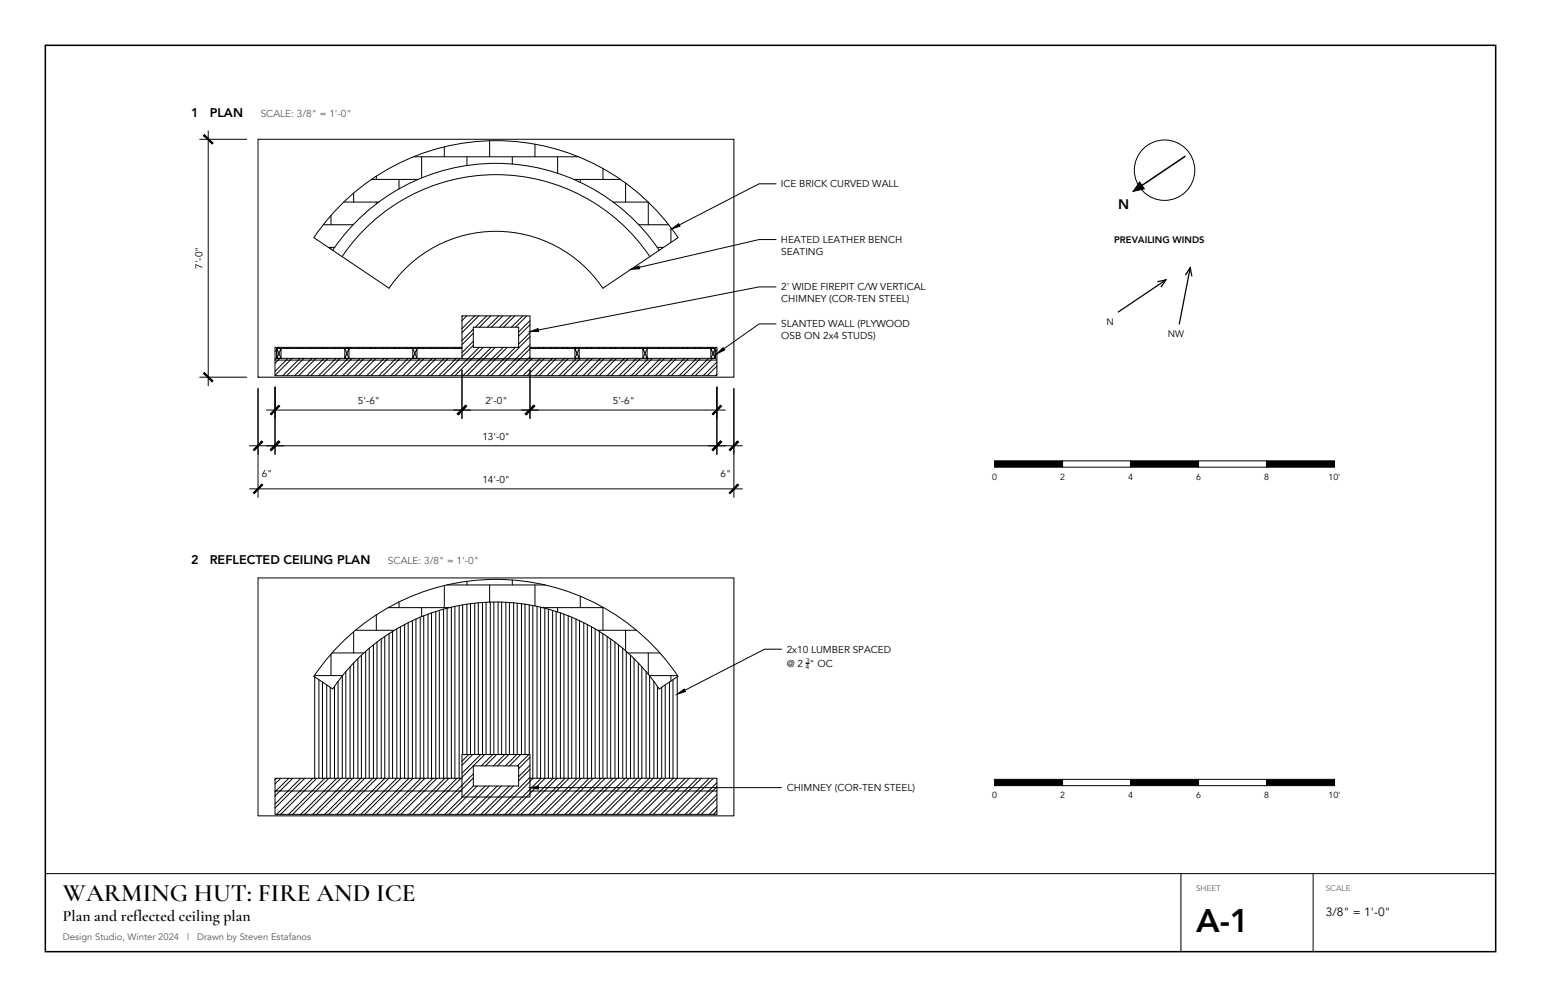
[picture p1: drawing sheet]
<svg xmlns="http://www.w3.org/2000/svg" width="432mm" height="279mm" viewBox="0 0 432 279" stroke-linecap="round" stroke-linejoin="round" font-family="sans-serif">
<path d="M12.7 12.7h406.4v254h-406.4z" fill="none" stroke="#000" stroke-width=".42"/>
<path d="M12.7 244.8h406.4M330.9 244.8v21.9M367.9 244.8v21.9" fill="none" stroke="#000" stroke-width=".28"/>
<!-- layer: Hatch -->
<g fill="none" stroke="#000" stroke-width=".28">
<path d="M137.2 39.5v4.4M96.3 56.6h9.8M99.1 54.1v2.5M104.1 50.3h13.1M105.4 49.4v.9M105.4 56.6v.5M111.8 50.3v2.6M115.9 43.9h46.2M118.1 43.9v6M124.5 41.2v2.7M130.8 43.9v2.5M143.5 43.9v2.1"/>
<path d="M149.9 40.4v3.5M156.2 43.9v4.7M160.8 50.3h13M162.6 50.3v.8M168.9 47.2v3.1M171.8 56.6h9.8M175.3 51.3v5.3M181.6 56.7v6.3M90.6 63h8.4M92 69.3h1.8M92.7 60.4v2.6M92.7 69.3v.5"/>
<path d="M179 63h8.4M184.2 69.3h1.7M188 63.8v4.1M77.6 98l-.5 .4M78.2 97.3l-.3 .3M80.4 97.3l-.3 .3M81.5 97.3l-.3 .3M83.8 97.3l-.3 .3M84.9 97.3l-.3 .3M87.2 97.3l-.3 .3M88.3 97.3l-.3 .3M90.5 97.3l-.3 .3"/>
<path d="M91.6 97.3l-.3 .3M93.9 97.3l-.3 .3M95 97.3l-.3 .3M97.2 97.3l-.2 .3M98.4 97.3l-.3 .3M100.6 97.3l-.3 .3M101.7 97.3l-.3 .3M104 97.3l-.3 .3M105.1 97.3l-.3 .3M107.4 97.3l-.3 .3M108.5 97.3l-.3 .3M110.7 97.3l-.3 .3"/>
<path d="M111.8 97.3l-.3 .3M114.1 97.3l-.3 .3M115.2 97.3l-.3 .3M117.5 97.3l-.3 .3M118.6 97.3l-.3 .3M120.8 97.3l-.3 .3M121.9 97.3l-.2 .3M124.2 97.3l-.3 .3M125.3 97.3l-.3 .3M127.6 97.3l-.3 .3M128.7 97.3l-.3 .3M129.7 88.5l-.2 .2"/>
<path d="M130.8 88.5l-1.3 1.3M132.6 92.3l-3.1 3.2M132.6 95.7l-3.1 3.1M132.6 93.4l-3.1 3.2M132.6 96.8l-3.1 3.2M133 88.5l-3.5 3.6M134.1 88.5l-4.6 4.7M134.3 97.3l-7.9 8M135.4 97.3l-7.9 8M136.4 88.5l-3.2 3.2M137.5 88.5l-3.2 3.2M137.7 97.3l-8 8"/>
<path d="M138.8 97.3l-8 8M139.8 88.5l-3.2 3.2M140.9 88.5l-3.2 3.2M141 97.3l-7.9 8M142.2 97.3l-8 8M143.1 88.5l-3.1 3.2M144.2 88.5l-3.1 3.2M144.4 97.3l-7.9 8M146.5 88.5l-3.2 3.2M147.6 88.5l-3.2 3.2M148.5 89.9l-3.2 3.2M148.5 93.2l-3.2 3.2"/>
<path d="M148.5 96.6l-8.7 8.7M148.5 100l-5.3 5.3M148.5 91l-3.2 3.2M148.5 94.4l-10.9 10.9M148.5 97.7l-7.6 7.6M148.9 97.3l-.3 .3M151.1 97.3l-.3 .3M152.2 97.3l-.2 .3M154.5 97.3l-.3 .3M155.6 97.3l-.3 .3M157.9 97.3l-.3 .3M159 97.3l-.3 .3"/>
<path d="M161.2 97.3l-.3 .3M162.4 97.3l-.3 .3M164.6 97.3l-.3 .3M165.7 97.3l-.3 .3M168 97.3l-.3 .3M169.1 97.3l-.3 .3M171.3 97.3l-.3 .3M172.5 97.3l-.3 .3M174.7 97.3l-.3 .3M175.8 97.3l-.3 .3M178.1 97.3l-.3 .3M179.2 97.3l-.3 .3"/>
<path d="M181.4 97.3l-.3 .3M182.6 97.3l-.3 .3M184.8 97.3l-.3 .3M185.9 97.3l-.3 .3M188.2 97.3l-.3 .3M189.3 97.3l-.3 .3M191.5 97.3l-.3 .3M192.7 97.3l-.3 .3M194.9 97.3l-.3 .3M196 97.3l-.3 .3M198.3 97.3l-.3 .3M199.4 97.3l-.3 .3"/>
<path d="M200.9 98.1l-.5 .5M200.9 99.2l-.5 .5M77.6 100.2l-.5 .5M78.5 100.4l-1.4 1.4M80.7 100.4l-3.6 3.7M81.8 100.4l-4.7 4.8M84.1 100.4l-4.9 4.9M85.2 100.4l-4.9 4.9M87.4 100.4l-4.8 4.9M88.6 100.4l-4.9 4.9M90.8 100.4l-4.9 4.9M91.9 100.4l-4.8 4.9"/>
<path d="M94.2 100.4l-4.9 4.9M95.3 100.4l-4.9 4.9M97.5 100.4l-4.8 4.9M98.7 100.4l-4.9 4.9M100.9 100.4l-4.8 4.9M102 100.4l-4.8 4.9M104.3 100.4l-4.9 4.9M105.4 100.4l-4.9 4.9M107.7 100.4l-4.9 4.9M108.8 100.4l-4.9 4.9M111 100.4l-4.9 4.9M112.1 100.4l-4.8 4.9"/>
<path d="M114.4 100.4l-4.9 4.9M115.5 100.4l-4.9 4.9M117.7 100.4l-4.8 4.9M118.9 100.4l-4.9 4.9M121.1 100.4l-4.8 4.9M122.2 100.4l-4.8 4.9M124.5 100.4l-4.9 4.9M125.6 100.4l-4.9 4.9M127.9 100.4l-4.9 4.9M129 100.4l-4.9 4.9M149.2 100.4l-4.9 4.9M151.4 100.4l-4.8 4.9"/>
<path d="M152.5 100.4l-4.8 4.9M154.8 100.4l-4.9 4.9M155.9 100.4l-4.8 4.9M158.2 100.4l-4.9 4.9M159.3 100.4l-4.9 4.9M161.5 100.4l-4.8 4.9M162.7 100.4l-4.9 4.9M164.9 100.4l-4.9 4.9M166 100.4l-4.9 4.9M168.3 100.4l-4.9 4.9M169.4 100.4l-4.9 4.9M171.6 100.4l-4.8 4.9"/>
<path d="M172.7 100.4l-4.8 4.9M175 100.4l-4.9 4.9M176.1 100.4l-4.8 4.9M178.4 100.4l-4.9 4.9M179.5 100.4l-4.9 4.9M181.7 100.4l-4.8 4.9M182.9 100.4l-4.9 4.9M185.1 100.4l-4.9 4.9M186.2 100.4l-4.8 4.9M188.5 100.4l-4.9 4.9M189.6 100.4l-4.9 4.9M191.8 100.4l-4.8 4.9"/>
<path d="M193 100.4l-4.9 4.9M195.2 100.4l-4.9 4.9M196.3 100.4l-4.8 4.9M198.6 100.4l-4.9 4.9M199.7 100.4l-4.9 4.9M200.9 101.5l-3.8 3.8M200.9 104.8l-.5 .5M200.9 102.6l-2.7 2.7"/>
</g>
<!-- layer: A-WALL -->
<g fill="none" stroke="#000" stroke-width=".28">
<path d="M72.3 39h133.3v66.7h-133.3zM96 56.9a61.5 61.5 0 0 1 94 9.7l-5.3 3.5a55.1 55.1 0 0 0-91.5 0l-5.2-3.5 3-4.1zM77.6 97.6l1.1 2.8M78.7 97.6l-1.1 2.8h1.1v-2.8h-1.1v2.8M96.6 97.6l1.2 2.8M97.8 97.6l-1.2 2.8h1.2v-2.8h-1.2v2.8M115.7 97.6l1.1 2.8M116.8 97.6l-1.1 2.8h1.1v-2.8h-1.1v2.8M129.5 97.3h-52.4v3.6h123.8v-3.6h-52.4M129.5 97.6h-51.9v2.8h51.9M129.5 97.3v-8.8h19v8.8M129.5 97.3v3.2h19v-3.2"/>
<path d="M132.6 91.7h12.7v5.6h-12.7zM148.5 97.6h51.9v2.8h-51.9M161.1 97.6l1.2 2.8h-1.2v-2.8h1.2v2.8M162.3 97.6l-1.2 2.8M180.1 97.6l1.2 2.8h-1.2v-2.8h1.2v2.8M181.3 97.6l-1.2 2.8M199.2 97.6l1.2 2.8h-1.2v-2.8h1.2v2.8M200.4 97.6l-1.2 2.8M77.1 100.9v4.4h123.8v-4.4"/>
</g>
<!-- layer: A-FURNITURE -->
<path d="M93.2 70.1l15.8 10.7a36.1 36.1 0 0 1 59.9 0l15.8-10.7M95.9 71.9a52 52 0 0 1 86.2 0" fill="none" stroke="#000" stroke-width=".28"/>
<!-- layer: A-DIMS -->
<path d="M56 39h13.1M58.3 36.7v71.4M56 105.7h13.1M72.3 108.9v30.5M74.7 114.9h128.6M77.1 108.5v18.8M129.5 103.7v13.6M148.5 103.7v13.6M200.9 108.5v18.8M205.6 108.9v30.5M69.9 124.9h138.1M69.9 137h138.1" fill="none" stroke="#000" stroke-width=".28"/>
<g fill="#000" stroke="#000" stroke-width=".28">
<path d="M57 38l2.4 2.4 .3-.3zM57 38l.3-.3 2.4 2.4z"/>
<path d="M57.3 104.4l-.3 .2 2.7 2.2zM57 104.6l2.7 2.2-.3 .2z"/>
<path d="M78.1 113.6l-2.1 2.6 2.4-2.4zM78.1 113.6l-2.1 2.6-.2-.2z"/>
<path d="M128.1 116l.3 .2 2.1-2.6zM130.5 113.6l.3 .2-2.4 2.4z"/>
<path d="M130.5 113.6l-2.1 2.6 2.4-2.4zM130.5 113.6l-2.1 2.6-.3-.2z"/>
<path d="M147.2 116l.2 .2 2.2-2.6zM149.6 113.6l.2 .2-2.4 2.4z"/>
<path d="M149.6 113.6l-2.2 2.6 2.4-2.4zM149.6 113.6l-2.2 2.6-.2-.2z"/>
<path d="M199.6 116l.2 .2 2.1-2.6zM201.9 113.6l.3 .2-2.4 2.4z"/>
<path d="M73.4 123.6l-2.2 2.7 2.4-2.4zM73.4 123.6l-2.2 2.7-.2-.3z"/>
<path d="M73.4 135.7l-2.2 2.6 2.4-2.4zM73.4 135.7l-2.2 2.6-.2-.2z"/>
<path d="M78.1 123.6l-2.3 2.4 .2 .3zM78.1 123.6l.3 .3-2.4 2.4z"/>
<path d="M78.1 123.6l-2.1 2.7 2.4-2.4zM78.1 123.6l-2.1 2.7-.2-.3z"/>
<path d="M199.6 126l.2 .3 2.1-2.7zM201.9 123.6l.3 .3-2.4 2.4z"/>
<path d="M201.9 123.6l-2.1 2.7 2.4-2.4zM201.9 123.6l-2.1 2.7-.2-.3z"/>
<path d="M204.3 126l.3 .3 2.1-2.7zM206.7 123.6l.3 .3-2.4 2.4z"/>
<path d="M204.3 138.1l.3 .2 2.1-2.6zM206.7 135.7l.3 .2-2.4 2.4z"/>
</g>
<!-- layer: A-TXT -->
<path d="M176.8 75.5l2.2-1 .2 .8zM188.2 64.1l2-1.4 .3 .7zM148.5 92.9l2.3-.8 .1 .8zM200.9 99.1l1.7-1.7 .5 .7z" fill="#000" stroke="#000" stroke-width=".28"/>
<path d="M217.5 51.5h-4.8l-22.3 11.5M217.5 67.1h-4.8l-33.6 7.8M217.5 90.8h-4.8l-9.9 7M217.5 80.4h-4.8l-61.9 12.1" fill="none" stroke="#000" stroke-width=".28"/>
<!-- layer: 0 -->
<g fill="#000" stroke="#000" stroke-width=".28">
<path d="M236.1 137.6h2.4l-2.4 .6zM236.1 138.2h2.4v-.6z"/>
<path d="M238.5 137h2.4l-2.4 .6zM238.5 137.6h2.4v-.6z"/>
<path d="M240.9 137.6h4.7l-4.7 .6zM240.9 138.2h4.7v-.6z"/>
<path d="M245.6 137h9.6l-9.6 .6zM245.6 137.6h9.6v-.6z"/>
</g>
<path d="M236.1 136.6v.4M238.5 137v1.2M240.9 137v1.2M245.6 136.6v1.6M255.2 136.6v1.6h-19.1v-1.2h19.1" fill="none" stroke="#000" stroke-width=".28"/>
<path d="M230.9 130.3h28.8v9.4h-28.8z" fill="#fff"/>
<!-- layer: Hatch -->
<g fill="none" stroke="#000" stroke-width=".28">
<path d="M99.1 177v6M99.6 176.6h10.9M105.4 172.3v4.3M108.8 170.3h17.1M111.8 168.7v1.6M118.1 170.3v2.5M124.5 164.1v6.2M125.2 163.9h27.6M130.8 162.9v1M137.2 163.9v4.8M143.5 162.5v1.4M149.9 163.9v5.9"/>
<path d="M152 170.3h17.2M156.2 170.3v1.2M162.6 167.1v3.2M167.4 176.6h11M168.9 170.3v6.3M175.3 176.6v5.8M88.1 189.3h7.9M92.7 183.3v6M93 183h9M176 183h8.9M181.6 183v5.9M182 189.3h7.9"/>
<path d="M188 189.3v1.6M77.5 218.1l-.4 .5M78.7 218.1l-1.6 1.6M80.9 218.1l-3.8 3.8M82 218.1l-4.9 5M84.3 218.1l-7.2 7.2M85.4 218.1l-8.3 8.3M87.6 218.1l-10.1 10.1M88.8 218.1l-10.1 10.1M91 218.1l-10.1 10.1M92.1 218.1l-10.1 10.1M94.4 218.1l-10.1 10.1"/>
<path d="M95.5 218.1l-10.1 10.1M97.7 218.1l-10.1 10.1M98.9 218.1l-10.2 10.1M101.1 218.1l-10.1 10.1M102.2 218.1l-10.1 10.1M104.5 218.1l-10.1 10.1M105.6 218.1l-10.1 10.1M107.8 218.1l-10.1 10.1M109 218.1l-10.1 10.1M111.2 218.1l-10.1 10.1M112.3 218.1l-10.1 10.1M114.6 218.1l-10.1 10.1"/>
<path d="M115.7 218.1l-10.1 10.1M117.9 218.1l-10.1 10.1M119.1 218.1l-10.1 10.1M121.3 218.1l-10.1 10.1M122.4 218.1l-10.1 10.1M124.7 218.1l-10.1 10.1M125.8 218.1l-10.1 10.1M128 218.1l-10.1 10.1M129.2 218.1l-10.1 10.1M131.3 211.4l-1.8 1.9M132.5 211.4l-3 3.1M132.6 216.9l-11.3 11.3"/>
<path d="M132.6 218l-10.2 10.2M134.7 211.4l-5.2 5.3M135.8 211.4l-6.3 6.4M138.1 211.4l-3.2 3.2M139.2 211.4l-3.2 3.2M141.4 211.4l-3.1 3.2M142.6 211.4l-3.2 3.2M144.8 211.4l-3.2 3.2M145.9 211.4l-3.1 3.2M148.2 211.4l-3.2 3.2M148.5 214.5l-3.2 3.2M148.5 217.9l-10.4 10.3"/>
<path d="M148.5 212.2l-3.2 3.2M148.5 215.6l-3.2 3.2M149.4 218.1l-10.1 10.1M151.6 218.1l-10.1 10.1M152.7 218.1l-10.1 10.1M155 218.1l-10.1 10.1M156.1 218.1l-10.1 10.1M158.4 218.1l-10.2 10.1M159.5 218.1l-10.1 10.1M161.7 218.1l-10.1 10.1M162.8 218.1l-10.1 10.1M165.1 218.1l-10.1 10.1"/>
<path d="M166.2 218.1l-10.1 10.1M168.5 218.1l-10.2 10.1M169.6 218.1l-10.1 10.1M171.8 218.1l-10.1 10.1M172.9 218.1l-10.1 10.1M175.2 218.1l-10.1 10.1M176.3 218.1l-10.1 10.1M178.6 218.1l-10.1 10.1M179.7 218.1l-10.1 10.1M181.9 218.1l-10.1 10.1M183 218.1l-10.1 10.1M185.3 218.1l-10.1 10.1"/>
<path d="M186.4 218.1l-10.1 10.1M188.7 218.1l-10.2 10.1M189.8 218.1l-10.1 10.1M192 218.1l-10.1 10.1M193.2 218.1l-10.2 10.1M195.4 218.1l-10.1 10.1M196.5 218.1l-10.1 10.1M198.8 218.1l-10.1 10.1M199.9 218.1l-10.1 10.1M200.9 219.4l-8.9 8.8M132.6 220.3l-7.9 7.9M133.7 220.3l-7.9 7.9"/>
<path d="M136 220.3l-8 7.9M137.1 220.3l-7.9 7.9M139.3 220.3l-7.9 7.9M140.5 220.3l-8 7.9M142.7 220.3l-7.9 7.9M143.8 220.3l-7.9 7.9M200.9 222.7l-5.5 5.5M200.9 226.1l-2.1 2.1M200.9 220.5l-7.8 7.7M200.9 223.8l-4.4 4.4M200.9 227.2l-1 1"/>
</g>
<!-- layer: A-WALL -->
<path d="M72.3 162h133.3v66.6h-133.3zM96 179.8a61.5 61.5 0 0 1 94 9.7l-5.3 3.6a55.1 55.1 0 0 0-91.5 0l-5.2-3.6 3-4.1zM129.5 218.1h-52.4v3.6h52.4M129.5 218.1v-6.7h19v6.7M129.5 218.1v5.3h19v-5.3M132.6 214.6h12.7v5.7h-12.7zM148.5 218.1h52.4v3.6h-52.4M77.1 221.7v6.5h123.8v-6.5" fill="none" stroke="#000" stroke-width=".28"/>
<!-- layer: A-CEILING -->
<g fill="none" stroke="#000" stroke-width=".28">
<path d="M105.6 179.9v38.2M106.8 179.1v39M107.8 178.4v39.7M109 177.6v40.5M110 176.9v41.2M111.2 176.2v41.9M112.2 175.7v42.4M113.4 175v43.1M114.4 174.5v43.6M115.6 173.9v44.2M116.6 173.5v44.6M117.7 173v45.1"/>
<path d="M118.7 172.6v45.5M119.9 172.1v46M120.9 171.8v46.3M122.1 171.4v46.7M123.1 171v47.1M124.3 170.7v47.4M125.3 170.4v47.7M126.5 170.1v48M127.5 169.9v48.2M128.7 169.7v48.4M129.6 169.5v41.9M130.8 169.3v42.1"/>
<path d="M131.8 169.2v42.2M133 169v42.4M134 168.9v42.5M135.2 168.8v42.6M136.2 168.8v42.6M137.4 168.7v42.7M138.4 168.7v42.7M139.6 168.7v42.7M140.6 168.7v42.7M141.7 168.8v42.6M142.7 168.8v42.6M143.9 168.9v42.5"/>
<path d="M144.9 169v42.4M146.1 169.2v42.2M147.1 169.3v42.1M148.3 169.5v41.9M149.3 169.7v48.4M150.5 169.9v48.2M151.5 170.1v48M152.7 170.4v47.7M153.7 170.7v47.4M154.9 171v47.1M155.8 171.4v46.7M157 171.8v46.3"/>
<path d="M158 172.1v46M159.2 172.6v45.5M160.2 173v45.1M161.4 173.5v44.6M162.4 173.9v44.2M163.6 174.5v43.6M164.6 175v43.1M165.8 175.7v42.4M166.8 176.2v41.9M167.9 176.9v41.2M168.9 177.6v40.5M170.1 178.4v39.7"/>
<path d="M171.1 179.1v39M172.3 179.9v38.2M88.2 189.7v28.4M89.4 190.5v27.6M90.4 191.1v27M91.6 191.9v26.2M92.5 192.6v25.5M93.7 192.3v25.8M94.7 190.9v27.2M95.9 189.4v28.7M96.9 188.2v29.9M98.1 186.8v31.3"/>
<path d="M99.1 185.8v32.3M100.3 184.6v33.5M101.3 183.6v34.5M102.5 182.5v35.6M103.5 181.7v36.4M104.6 180.7v37.4M173.3 180.7v37.4M174.5 181.7v36.4M175.5 182.5v35.6M176.7 183.6v34.5M177.7 184.6v33.5M178.9 185.8v32.3"/>
<path d="M179.8 186.8v31.3M181 188.2v29.9M182 189.4v28.7M183.2 190.9v27.2M184.2 192.3v25.8M185.4 192.6v25.5M186.4 191.9v26.2M187.6 191.1v27M188.6 190.5v27.6M189.8 189.7v28.4"/>
</g>
<!-- layer: A-TXT -->
<path d="M219 181.9h-4.8l-22.3 11.6M225.8 185.9h1M150.9 220.7h68.1" fill="none" stroke="#000" stroke-width=".28"/>
<path d="M189.8 194.5l1.9-1.4 .4 .7zM148.5 220.7l2.4-.4v.8z" fill="#000" stroke="#000" stroke-width=".28"/>
<path d="M278.7 129.2h19v1.7h-19z" fill="#000" stroke="#000" stroke-width=".28"/>
<path d="M297.7 129.2h19.1v1.7h-19.1z" fill="#fff" stroke="#000" stroke-width=".28"/>
<path d="M316.8 129.2h19v1.7h-19z" fill="#000" stroke="#000" stroke-width=".28"/>
<path d="M335.8 129.2h19.1v1.7h-19.1z" fill="#fff" stroke="#000" stroke-width=".28"/>
<path d="M354.9 129.2h19v1.7h-19zM278.7 218.4h19v1.8h-19z" fill="#000" stroke="#000" stroke-width=".28"/>
<path d="M297.7 218.4h19.1v1.8h-19.1z" fill="#fff" stroke="#000" stroke-width=".28"/>
<path d="M316.8 218.4h19v1.8h-19z" fill="#000" stroke="#000" stroke-width=".28"/>
<path d="M335.8 218.4h19.1v1.8h-19.1z" fill="#fff" stroke="#000" stroke-width=".28"/>
<path d="M319.3 51l1.3 1.9-3.1 .7zM354.9 218.4h19v1.8h-19z" fill="#000" stroke="#000" stroke-width=".28"/>
<circle cx="326.3" cy="47.7" r="8.5" fill="none" stroke="#000" stroke-width=".28"/>
<path d="M332.2 43.7l-14.7 9.9" fill="none" stroke="#000" stroke-width=".42"/>
<path d="M324.3 79l2.4-.6-1.4 2.1M326.7 78.4l-13.5 9.1M332.2 77.1l1.3-2.1 .5 2.4M333.5 75l-3.1 15.9" fill="none" stroke="#000" stroke-width=".35"/>
<text font-size="9.2" x="335.1" y="261.1">A-1</text>
<text font-size="7.1" x="17.6" y="252.6">WARMING HUT: FIRE AND ICE</text>
<text font-size="4.5" x="43.5" y="133">REFLECTED CEILING PLAN</text>
<text font-size="4.4" x="17.6" y="258.2">Plan and reflected ceiling plan</text>
<text font-size="3.9" x="313.3" y="58.5">N</text>
<g font-size="3.5">
<text x="53.5" y="32.8">1</text>
<text x="58.8" y="32.8">PLAN</text>
<text x="53.5" y="158.1">2</text>
<text x="58.8" y="158.1">REFLECTED CEILING PLAN</text>
</g>
<text font-size="3.4" x="371.5" y="256.8">3/8&quot; = 1'-0&quot;</text>
<g font-size="2.8" fill="#595959">
<text x="73" y="32.8">SCALE: 3/8&quot; = 1'-0&quot;</text>
<text x="108.7" y="158.1">SCALE: 3/8&quot; = 1'-0&quot;</text>
</g>
<g font-size="2.8">
<text x="218.8" y="52.5">ICE BRICK CURVED WALL</text>
<text x="218.8" y="68.2">HEATED LEATHER BENCH</text>
<text x="218.9" y="71.5">SEATING</text>
<text x="56.7" y="75.3" transform="rotate(-90 56.7 75.3)">7'-0&quot;</text>
<text x="218.9" y="81.2">2' WIDE FIREPIT C/W VERTICAL</text>
<text x="218.9" y="84.6">CHIMNEY (COR-TEN STEEL)</text>
<text x="218.9" y="91.6">SLANTED WALL (PLYWOOD</text>
<text x="218.9" y="95">OSB ON 2x4 STUDS)</text>
<text x="100.3" y="113.3">5'-6&quot;</text>
<text x="136" y="113.3">2'-0&quot;</text>
<text x="171.7" y="113.3">5'-6&quot;</text>
<text x="135.2" y="123.3">13'-0&quot;</text>
<text x="73.3" y="133.7">6&quot;</text>
<text x="135.2" y="135.4">14'-0&quot;</text>
<text x="201.9" y="133.7">6&quot;</text>
<text x="220.4" y="182.9">2x10 LUMBER SPACED</text>
<text x="220.5" y="186.9">@ 2 &quot; OC</text>
<text x="220.4" y="221.6">CHIMNEY (COR-TEN STEEL)</text>
</g>
<g font-size="2.6">
<text x="312.2" y="68.2">PREVAILING WINDS</text>
<text x="310.1" y="91">N</text>
<text x="327.2" y="94.5">NW</text>
</g>
<g font-size="2.6" fill="#595959">
<text x="17.6" y="263.5">Design Studio, Winter 2024</text>
<text x="52.4" y="263.5">|</text>
<text x="55.2" y="263.5">Drawn by Steven Estafanos</text>
</g>
<g font-size="2.5">
<text x="278" y="134.4">0</text>
<text x="297.1" y="134.4">2</text>
<text x="316.1" y="134.4">4</text>
<text x="335.2" y="134.4">6</text>
<text x="354.2" y="134.4">8</text>
<text x="372.3" y="134.4">10'</text>
<text x="278" y="223.7">0</text>
<text x="297.1" y="223.7">2</text>
<text x="316.1" y="223.7">4</text>
<text x="335.2" y="223.7">6</text>
<text x="354.2" y="223.7">8</text>
<text x="372.3" y="223.7">10'</text>
</g>
<g font-size="2.3" fill="#666">
<text x="335.1" y="249.8">SHEET</text>
<text x="371.5" y="249.8">SCALE</text>
</g>
<g font-size="2">
<text x="225.8" y="185.7">3</text>
<text x="225.7" y="187.5">4</text>
</g>
</svg>
